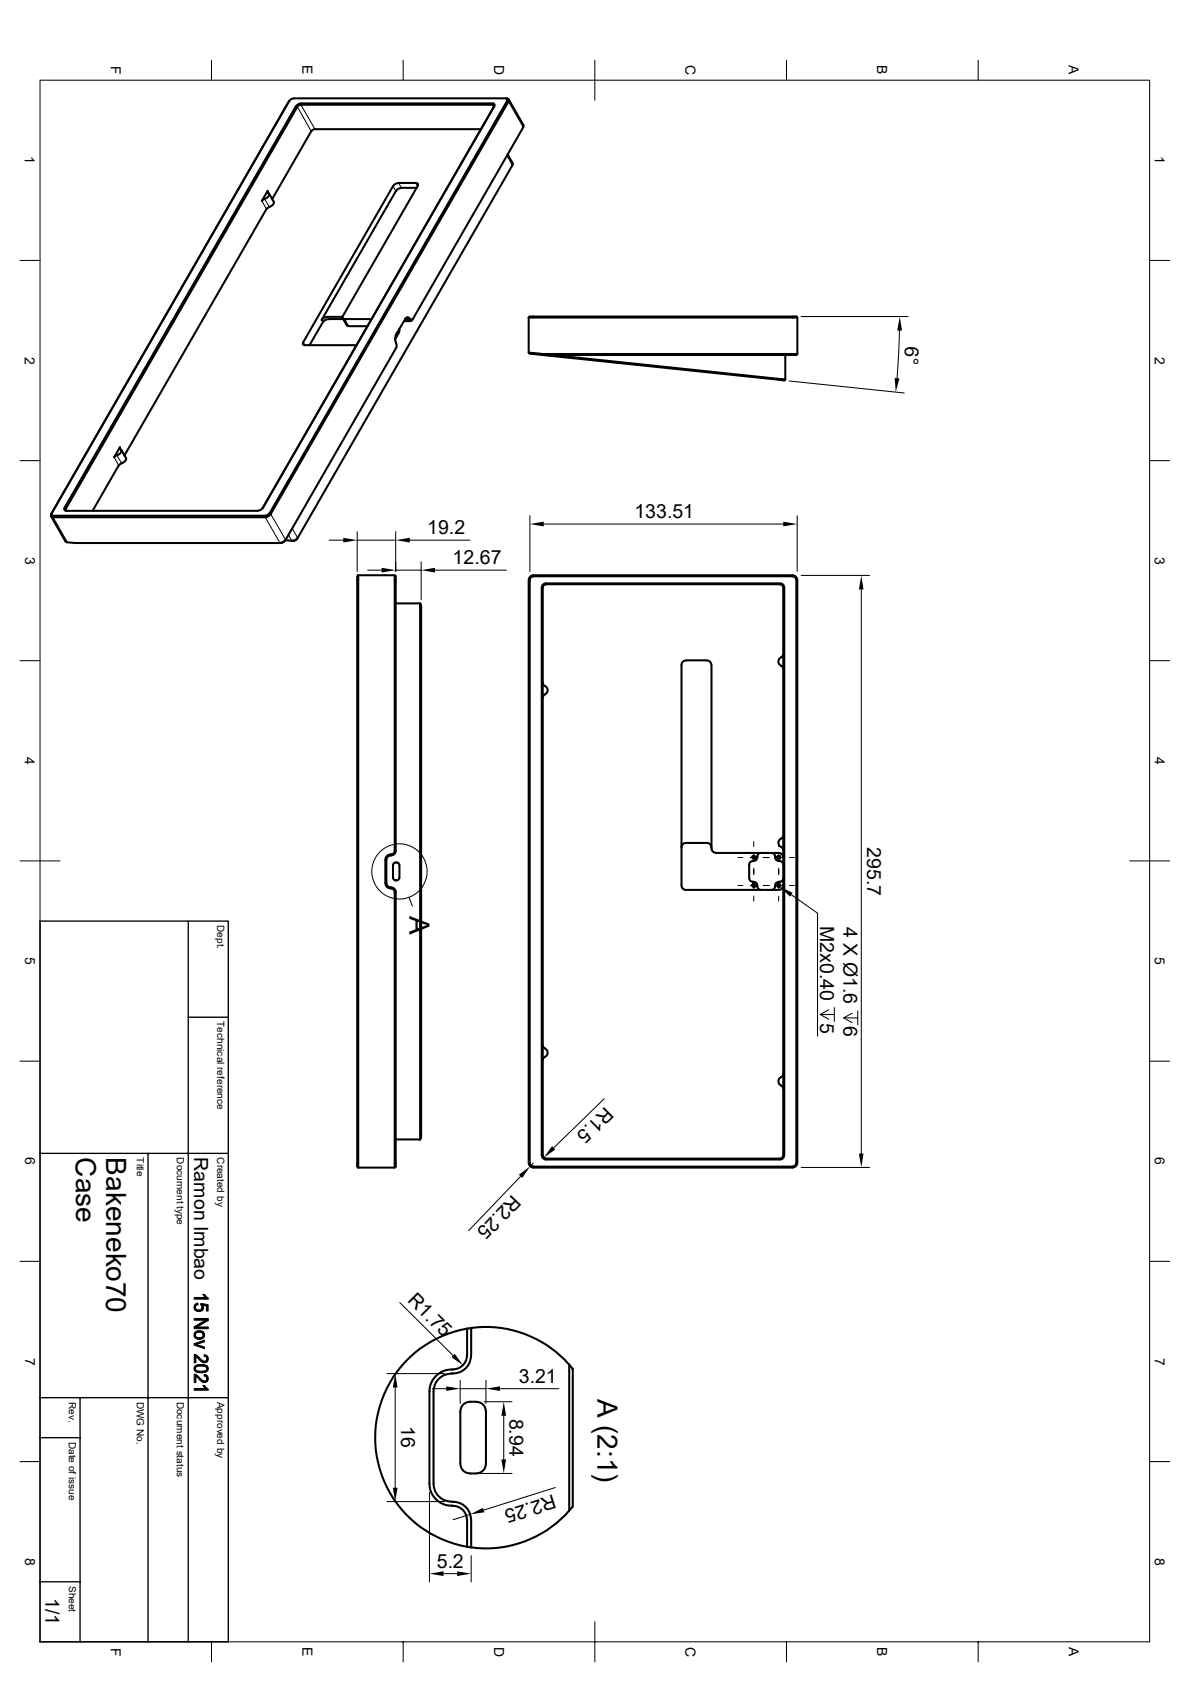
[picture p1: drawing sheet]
<svg xmlns="http://www.w3.org/2000/svg" width="297mm" height="420mm" viewBox="0 0 297 420" stroke-linecap="round" stroke-linejoin="round" font-family="sans-serif">
<g fill="none" stroke="#000" stroke-width=".51">
<path d="M72.2 25.2l-59.4 103.2M72.2 25.2l-.1 .2M72.2 25.2l.4-.4 .7-.2h53.4l.3 .2-.1 .6M73.9 26.5l-57.8 100.3v.5l.5 .2M77.7 32.8l-9.8 16.9M120.1 32.3h-41.7l-.7 .5M122.9 26.2l.4 .1-.1 .4M122.9 25.8l.5 .2v.5l-57.8 100.4-.5 .4-.7 .2M123 25.8h-47.9l-.7 .2-.5 .5M123 26.2h-48.1l-.5 .2-58 100.6v.4l.3 .2M126.2 24.6l.4 .2-.1 .4M126.6 25.2l-59.3 103"/>
<path d="M126.7 38.6l1.3 2.1-.1 .6-53.6 93.1-.8 .6h-.6M126.9 25.4l-59.3 103-.6 .5-.8 .2M127 24.8l3.6 6.4v.6M130.6 31.8l-27.7 48M66.5 52.2l-35.4 61.5M66.9 48.1l-.1-.4-1.4 2.5 .3-.3a1.6 1.6 0 0 0 1.4-1.5l-.2-.2M67.1 48.3l1.2 2.1a1.26 1.26 0 0 1-1.1 1.2M67.2 51.7l-.7 .5M68 49.7h.1M98.1 46.5l-22.4 38.9-.1 .6 .5 .2M99.5 45.7l-.8 .2-.6 .6M99.5 45.7h4.3"/>
<path d="M103.8 45.7l.5 .2-.1 .6-18.6 32.4-.1 .5 .5 .2M104 46.9h-4.1l-.9 .6-18.7 32.4M81.6 79.1h3.9M81.7 79.2l-.8 .2-.6 .5M82 79.7l-.8 .2-.6 .6M82 79.7h3.6M85.5 79.4l1 1.8 .4 .2h4.8M86 79.7h6.8M101.1 79.8l.4-.3 .5 .3M102 79.8h.1M102 79.8l.5 .3 .5-.3M102.3 79.7a.61 .61 0 0 0-.5-.5 .61 .61 0 0 0-.6 .4l-2.4 4.1a2.54 2.54 0 0 0 0 2"/>
<path d="M102.3 79.6l.4 .3 .3-.3M132 79.3l.2-.3h66.6l.2 .3zM132 79.3v8.8l.4 .2 3.1 .3M199 79.3v9.1M76.2 86.2h12.8M80.6 80.5l-3.3 5.7M98.8 85.7l.2 .4-.2 .8-27.6 48.1M99.2 83.1h.1M99.3 82.9l-.5 .9M99.7 82.2l-.1 .8-1 1.8M100.8 80.2h1.7M132 88.1h1.1"/>
<path d="M133.1 88.1l2.4 .3M133.1 88.1v.3M135.5 88.6l60.2 6.4 .3-.3-58.1-6.1M135.5 88.4h63.5l-.2 .2h-63.3zM196 88.6v6.1M29.6 116.2l-6.5 11.4M30.1 112.1l-.2-.4-1.4 2.5 .3-.3a1.6 1.6 0 0 0 1.5-1.5l-.3-.2M30.3 112.4l1.2 2a1.26 1.26 0 0 1-1.1 1.3M30.4 115.7l-.7 .5M31.1 113.7h.1M12.7 128.9l3.6 6.2 .5 .3 2.1 .2h51.2M12.8 128.4l-.1 .5 .6 .2"/>
<path d="M12.9 128.2v.4l.4 .2h52.9l.6-.2 .4-.4M13.3 129.2h52.9M16.5 127.6h47.8M71.2 135l-.5 .4-.6 .2M71.2 134.8l-.5 .5-.8 .3M71.2 134.9l1.7 .1M72.9 135h.1M74.2 134.4l-.5 .5-.7 .1M89.4 143.6h9.1M89.4 143.6l-.2 .3v147.4l.2 .2M89.4 143.6v147.9M98.8 150.7h6"/>
<path d="M104.8 150.7l.3 .3v.4v132.4v.4l-.3 .3zM133.1 143.9l-.6 .3-.3 .6v145.6l.3 .6 .6 .3h64.8l.7-.5 .2-.4-.1-145.6-.2-.6-.6-.3M133.1 143.7l-.6 .1-.4 .4-.1 .6v145.6l.1 .6 .4 .4 .6 .1h64.8l.5-.1 .4-.4 .2-.6v-145.6l-.2-.6-.4-.4-.5-.1M133.1 143.6h64.8M133.1 143.9h64.8M135.2 146.6v141.9M135.3 146.6l.1-.5 .8-.4h58.5l.5 .1 .4 .3 .1 .5M135.5 146.6v141.9M136.2 145.9l-.6 .4-.1 .3M136.2 145.9h58.5M194.7 145.9l.7 .4 .1 .3M195.5 146.6v141.9"/>
<path d="M195.7 146.6v141.9M135.5 170.6l.1 .4 .4 .2M136 173.4l-.4 .3-.1 .4M136 171.3a1.14 1.14 0 0 1 .7 1 1.14 1.14 0 0 1-.7 1.1M177.5 166l-.1-.5-.7-.5-5.5-.1-.6 .2-.4 .4-.1 .5v55.4l.5 .7 .6 .1h23.2l.5-.1 .4-.4 .2-.6M177.6 166v45.8l.1 .6 .4 .4 .6 .1 15.7 .1 .5 .1 .4 .4 .2 .6M195 166.3l.3 .2 .2 .5M195.5 163.4l-.2 .4a1.3 1.3 0 0 0-1 1.1 1.3 1.3 0 0 0 .7 1.3M98.1 216v3.2M98.1 219.2a.78 .78 0 0 0 .8 .6 .78 .78 0 0 0 .8-.6M98.7 215.4l-.4 .2-.2 .4M98.7 215.3h.4"/>
<path d="M99.1 215.4l.4 .2 .2 .4M99.7 216v3.2M170.1 211.6l.1-.6 .4-.4 .6-.1h5.5l.7 .5 .1 .6M188.1 215l-.9 .3-.2 .4v3.6a1.18 1.18 0 0 0 1.3 1 1.52 1.52 0 0 1 .8 1.4l.8 .5M189.9 213a1.05 1.05 0 0 0-.9 1.3l-.2 .4-.7 .3M192.6 213a1.05 1.05 0 0 1 .9 1.3l.2 .4 .7 .3M194.4 215l.8 .3 .3 .6M195 209.4a1.3 1.3 0 0 0-.7 1.3 1.3 1.3 0 0 0 1 1.1l.2 .4M195.5 208.7l-.2 .4-.3 .2M195.5 219.3a1.12 1.12 0 0 1-1.4 1 1.52 1.52 0 0 0-.8 1.4l-.3 .4-.4 .1M97.5 221.6l.7 .1 .4 .5 .2 .5v68.6l-.3 .2v-68.8l-.2-.6-.6-.2M97.5 221.6l-.5-.2-.5-.6-.1-6.1a1.29 1.29 0 0 1 1.6-1.2l.6-.5 .2-.5v-68.6l-.3-.3v68.9a1.23 1.23 0 0 1-1.5 .9l-.6 .6-.2 .7v5.8a1.32 1.32 0 0 0 1.5 1.3"/>
<path d="M135.5 261.1l.1 .4 .4 .2M136 263.9l-.4 .3-.1 .4M136 261.8a1.14 1.14 0 0 1 .7 1 1.14 1.14 0 0 1-.7 1.1M195 271.1l.3 .3 .2 .4M195.5 268.2l-.2 .4a1.3 1.3 0 0 0-1 1.1 1.3 1.3 0 0 0 .7 1.4M89.4 291.5h9.1M98.8 284.5h6M135.3 288.5l.3 .7 .6 .3h58.5l.5-.1 .5-.9M135.5 288.5l.2 .6 .5 .2M136.2 289.3h58.5M195.5 288.5l-.3 .6-.5 .2M116.6 331.7l-.1 6.8a3.5 3.5 0 0 1-3.4 3.4"/>
<path d="M117.6 338.5a4.5 4.5 0 0 1-4.9 4.4M117.6 331.6a27.7 27.7 0 0 1 25.3 10.2M117.6 331.6v6.9M117.6 331.6a27.6 27.6 0 0 0-24 26.9 27.6 27.6 0 0 0 23 27.7M112.7 343a4.5 4.5 0 0 0-4.5 4.5v23a4.5 4.5 0 0 0 4.5 4.4M113.1 342a5.5 5.5 0 0 0-5.9 5.5v23a5.5 5.5 0 0 0 5.9 5.5M115.6 350.7l1-.6 2.2-.1a2.46 2.46 0 0 1 2.5 2.5v12.9a2.46 2.46 0 0 1-2.5 2.5h-1.4a2.46 2.46 0 0 1-2.5-2.5v-12.9l.2-1.1zM142.1 340.7v36.5M143 341.8v34.4M112.7 375a4.5 4.5 0 0 1 4.9 4.5M113.1 376a3.5 3.5 0 0 1 3.4 3.5l.1 6.7M117.6 379.5v6.9"/>
<path d="M142.9 376.2a27.7 27.7 0 0 1-25.3 10.2M116.6 386.2l1 .2"/>
<circle cx="188.1" cy="214.1" r=".39"/>
<circle cx="194.4" cy="214.1" r=".39"/>
<circle cx="188.1" cy="221.1" r=".39"/>
<circle cx="194.4" cy="221.1" r=".39"/>
</g>
<g fill="none" stroke="#000" stroke-width=".25">
<path d="M52.8 15v5M100.6 15v5M148.5 15v10M196.3 15v5M244.1 15v5M10 20h276.9v390h-276.9zM72.2 25.2l-.1 .2M73.9 26.5l.3 .2 3.5 6.1M75.1 25.8v.4l3.5 6.1M123 25.8l.3 .9 .1-.2M126.5 38.9l1.4 2.4M126.6 25.2l.3 .2 3.7 6.4"/>
<path d="M65.4 50.2l1.1 2M66 49.7l1.2 2M66.8 47.7l1.1 2M98.1 46.5l.7 1.2M99.5 45.7l.7 1.2M103.8 45.7l.4 .8M5 65h5M80.3 79.9l.3 .6M81.6 79.1l.4 .6M86 79.7l1 1.7M102.3 79.6l-.3 .2h-1M102.3 79.7l-.3 .1h-1"/>
<path d="M200 79h26.7M286.9 65h5M75.7 85.4l.4 .8M99.2 83h.4M99.2 82.9h.1M196.9 95.1l28.8 3M224.5 82.5l-.6 11.9M5 115h5M28.5 114.2l1.1 2M29.2 113.7l1.2 2M29.9 111.7l1.2 2M286.9 115h5"/>
<path d="M12.9 128.2l-.1 .2M13.3 128.8v.4l3.5 6.2M16.1 126.8l.6 .8M65.6 126.8h.1M66.2 128.8v.4l3.7 6.4M67.3 128.2l.3 .2 3.7 6.4M72 133.6l.9 1.4M72.9 132l1.4 2.3M82.2 134.9h3.5M89.2 132.8v9.9M89.2 134.9h9.6M98.8 132.8v9.9"/>
<path d="M102.3 134.9h15M132.2 128.8v13.9M135.7 130.9h59.8M199 128.8v13.9M91.8 142.4h3.4M98.8 142.4h6.3M105.1 140.3v9.4M108.6 142.4h17.8M200 143.7h17M215 147.2v140.8M5 165h5M286.9 165h5"/>
<path d="M5 215h10M184.2 214.1h1.2M187.2 214.1h1.8M187.6 214a.52 .52 0 0 1 .6-.4 .52 .52 0 0 1 .4 .6 .52 .52 0 0 1-.6 .4M188.1 210.2v1.2M188.1 213.2v1.8M188.1 216.8v1.6M190.5 214.1h1.5M193.5 214.1h1.7M193.8 214a.52 .52 0 0 1 .6-.4 .52 .52 0 0 1 .5 .6 .52 .52 0 0 1-.6 .4M194.4 210.2v1.2M194.4 213.2v1.8"/>
<path d="M194.4 216.8v1.6M197.1 214.1h1.1M281.9 215h10M102.1 224.1l.8 2.2M184.2 221.1h1.2M187.2 221.1h1.8M187.6 221a.52 .52 0 0 1 .6-.4 .52 .52 0 0 1 .4 .6 .52 .52 0 0 1-.6 .4M188.1 220.2v1.8M188.1 223.8v1.2M190.5 221.1h1.5M193.5 221.1h1.7M193.8 221a.52 .52 0 0 1 .6-.4 .52 .52 0 0 1 .5 .6 .52 .52 0 0 1-.6 .4"/>
<path d="M194.4 220.2v1.8M194.4 223.8v1.2M197.1 221.1h1.1M197.5 223.4l6.5 4.6v30.7M204.7 253.3l2.1 1.2M206.8 252.1l-2.1 1.2h3.5M208.2 251.6v3.5M210.6 254.2l2.1 1.2M212.7 253l-2.1 1.2h3.5M214.1 252.4v3.5M5 265h5M150.8 274.4l-12.6 12.2"/>
<path d="M286.9 265h5M129.9 293.8l-12.9 13.5M133.1 290.4l-.8 .8M200 291.5h17M5 315h5M286.9 315h5M99.8 325.2l13.3 13.3M96.6 343h14.4M98.6 346.5v25M107.9 346.8h3.5M114.9 344.6v5.8M114.9 346.8h6.4"/>
<path d="M120.9 350h6.9M121.3 344.6v5.8M124.8 346.8h14.7M125.7 353.5v10.9M5 365h5M96.6 374.9h14.4M107.2 372.6v22.4M117.4 378.1l-4.3 1.4M119.5 367.9h8.3M138.6 371.4l-17.9 5.7M286.9 365h5M110.7 392.9h3.4"/>
<path d="M117.6 388.5v6.5M52.8 410v5M100.6 410v5M148.5 405v10M196.3 410v5M244.1 410v5"/>
<circle cx="99.7" cy="217.6" r="6.9"/>
</g>
<circle cx="72.1" cy="25.4" r=".25" fill="#000"/>
<path d="M10 230h47v180h-47zM47 230v180M47 254h10M10 288h47M37 288v122M10 359h10M10 349h47M20 349v61M10 395h10" fill="none" stroke="#000" stroke-width=".34"/>
<g fill="#000" stroke="#000" stroke-width=".25">
<path d="M48.7 325.6l.7-.2v.4l-.6 .3v1.1a1.12 1.12 0 0 1-.1-1.6z" fill-rule="evenodd"/>
<path d="M48.8 326.4a.84 .84 0 0 0 .8 .7 .84 .84 0 0 0 .8-.7l.1 .8a1.36 1.36 0 0 1-1.7 0z" fill-rule="evenodd"/>
<path d="M48.8 332.6l.6-.3 1.1 .1 .2 .2v.7a1.04 1.04 0 0 0-1-.6 1.04 1.04 0 0 0-.9 .6z" fill-rule="evenodd"/>
<path d="M50.6 325.9a.93 .93 0 0 1-.1 1.3z" fill-rule="evenodd"/>
<path d="M48.5 335.5l2.5 .8v.5l-2.5-.9z" fill-rule="evenodd"/>
<path d="M48.5 335.5l2.5-.9v.5l-2 .6z" fill-rule="evenodd"/>
<path d="M48.7 332.6l.1 .7a1.04 1.04 0 0 0 .9 .7 1.04 1.04 0 0 0 1-.7v-.7a1.15 1.15 0 0 1 .1 1.5 1.15 1.15 0 0 1-1.4 .3 1.05 1.05 0 0 1-.9-.7 1.05 1.05 0 0 1 .2-1.1z" fill-rule="evenodd"/>
<path d="M50.7 323.2h.4l.2 .3-.1 .5z" fill-rule="evenodd"/>
<path d="M50.1 325.5l1.8 .3v1.6h-.4v-1.3l-.9-.2-.1 1.3-.1-.9-.3-.5z" fill-rule="evenodd"/>
<path d="M48.5 331.3h3.5v.5h-3.5z" fill-rule="evenodd"/>
<path d="M48.5 329.2h3.5v.5l-3.5-.1z" fill-rule="evenodd"/>
<path d="M48.5 331.3l2.7-1.7 .8 .1-2.8 1.6z" fill-rule="evenodd"/>
<path d="M48.5 324h2.7l.1-.5 .7 .6v.3h-3.5z" fill-rule="evenodd"/>
<path d="M51 338.2a1.04 1.04 0 0 1 .9 .7 1.04 1.04 0 0 1-.3 1.2v-1.2l-.7-.2z" fill-rule="evenodd"/>
<path d="M50.7 345.9h.4l.2 .3-.1 .5z" fill-rule="evenodd"/>
<path d="M48.5 338.2l.6 .2 1 .9a.83 .83 0 0 0 .8 .6 .83 .83 0 0 0 .7-.6v.8a1.86 1.86 0 0 1-2.3-1l-.4-.4v1.6h-.4z" fill-rule="evenodd"/>
<path d="M48.7 341l.7-.3h1.5l.7 .3v.7a1.77 1.77 0 0 0-2.1-.5l-.5 .1-.2 .5z" fill-rule="evenodd"/>
<path d="M48.5 343.1l.7 .3 .9 .9a.82 .82 0 0 0 .8 .5 .82 .82 0 0 0 .7-.6v.8a1.8 1.8 0 0 1-2.3-1l-.4-.3v1.5h-.4z" fill-rule="evenodd"/>
<path d="M48.6 341.2l.1-.2 .1 .8a1.68 1.68 0 0 0 2 .5l.8-.3v-1a1.05 1.05 0 0 1 .2 1.3 1.05 1.05 0 0 1-1.2 .5l-1.1-.1a.99 .99 0 0 1-1-.5 .99 .99 0 0 1 .1-1z" fill-rule="evenodd"/>
<path d="M51 343.2a1.04 1.04 0 0 1 .9 .7 1.04 1.04 0 0 1-.3 1.1v-1.1l-.7-.3z" fill-rule="evenodd"/>
<path d="M48.5 346.7h2.7l.1-.5 .7 .6v.3h-3.5z" fill-rule="evenodd"/>
</g>
<g fill="#000">
<path d="M224.6 79l.5 3.5h-1.2zM223.3 94.4l1.2 .1-.9 3.4zM85.7 134.3l3.5 .6-3.5 .6zM98.8 134.9l3.5-.6v1.2zM132.2 130.9l3.5-.6v1.1zM195.5 130.3l3.5 .6-3.5 .5zM95.2 141.8l3.6 .6-3.6 .6zM105.1 142.4l3.5-.6v1.2zM215 143.7l.5 3.5h-1.1zM194.6 221.4l3.2 1.5-.6 1zM129.5 293.3l2.8-2.1-2 2.9zM137.8 286.2l.8 .8-2.9 2.1z"/>
<path d="M214.4 288h1.1l-.5 3.5zM113.5 338l2.1 2.9-2.9-2zM98.6 343l.6 3.5h-1.2zM111.4 346.2l3.5 .6-3.5 .5zM121.3 346.8l3.5-.6v1.1zM125.7 350l.6 3.5h-1.2zM98 371.5h1.2l-.6 3.4zM117.4 378.1l3.1-1.6 .4 1.1zM125.1 364.4h1.2l-.6 3.5zM107.2 392.9l3.5-.6v1.2zM114.1 392.3l3.5 .6-3.5 .6z"/>
</g>
<g font-size="7">
<text x="102.2" y="228.8" transform="rotate(90 102.2 228.8)">A</text>
<text x="19" y="289" transform="rotate(90 19 289)">Case</text>
<text x="26.5" y="289" transform="rotate(90 26.5 289)">Bakeneko70</text>
<text x="149.1" y="349.2" transform="rotate(90 149.1 349.2)">A (2:1)</text>
</g>
<g font-size="4.9">
<text x="225.9" y="86.3" transform="rotate(93 225.9 86.3)">6°</text>
<text x="158.3" y="129.4">133.51</text>
<text x="106.6" y="133.4">19.2</text>
<text x="112.9" y="140.9">12.67</text>
<text x="216.4" y="211.5" transform="rotate(90 216.4 211.5)">295.7</text>
<text x="204.7" y="231.1" transform="rotate(90 204.7 231.1)">M2x0.40</text>
<text x="210.6" y="231.4" transform="rotate(90 210.6 231.4)">4 X Ø1.6</text>
<text x="204.7" y="255.4" transform="rotate(90 204.7 255.4)">5</text>
<text x="210.6" y="256.2" transform="rotate(90 210.6 256.2)">6</text>
<text x="151" y="276.1" transform="rotate(136 151 276.1)">R1.5</text>
<text x="48.5" y="289" transform="rotate(90 48.5 289)">Ramon Imbao</text>
<text x="127.8" y="298" transform="rotate(134 127.8 298)">R2.25</text>
<text x="101.5" y="324.9" transform="rotate(45 101.5 324.9)">R1.75</text>
<text x="129.5" y="345.3">3.21</text>
<text x="100.1" y="356.1" transform="rotate(90 100.1 356.1)">16</text>
<text x="127.2" y="354.2" transform="rotate(90 127.2 354.2)">8.94</text>
<text x="138.1" y="373.1" transform="rotate(162 138.1 373.1)">R2.25</text>
<text x="109" y="391.5">5.2</text>
<text x="11.3" y="399.1" transform="rotate(90 11.3 399.1)">1/1</text>
</g>
<g font-size="3.5">
<text x="27.6" y="16.4" transform="rotate(90 27.6 16.4)">F</text>
<text x="75.5" y="16.3" transform="rotate(90 75.5 16.3)">E</text>
<text x="123.3" y="16.3" transform="rotate(90 123.3 16.3)">D</text>
<text x="171.1" y="16.3" transform="rotate(90 171.1 16.3)">C</text>
<text x="218.9" y="16.3" transform="rotate(90 218.9 16.3)">B</text>
<text x="266.8" y="16.3" transform="rotate(90 266.8 16.3)">A</text>
<text x="6.2" y="39" transform="rotate(90 6.2 39)">1</text>
<text x="288.2" y="39" transform="rotate(90 288.2 39)">1</text>
<text x="6.2" y="89" transform="rotate(90 6.2 89)">2</text>
<text x="288.2" y="89" transform="rotate(90 288.2 89)">2</text>
<text x="6.3" y="139" transform="rotate(90 6.3 139)">3</text>
<text x="288.2" y="139" transform="rotate(90 288.2 139)">3</text>
<text x="6.2" y="189" transform="rotate(90 6.2 189)">4</text>
<text x="288.2" y="189" transform="rotate(90 288.2 189)">4</text>
<text x="6.3" y="239" transform="rotate(90 6.3 239)">5</text>
<text x="288.2" y="239" transform="rotate(90 288.2 239)">5</text>
<text x="6.3" y="289" transform="rotate(90 6.3 289)">6</text>
<text x="288.2" y="289" transform="rotate(90 288.2 289)">6</text>
<text x="6.3" y="339" transform="rotate(90 6.3 339)">7</text>
<text x="288.2" y="339" transform="rotate(90 288.2 339)">7</text>
<text x="6.3" y="389" transform="rotate(90 6.3 389)">8</text>
<text x="288.2" y="389" transform="rotate(90 288.2 389)">8</text>
<text x="27.6" y="411.4" transform="rotate(90 27.6 411.4)">F</text>
<text x="75.5" y="411.3" transform="rotate(90 75.5 411.3)">E</text>
<text x="123.3" y="411.2" transform="rotate(90 123.3 411.2)">D</text>
<text x="171.1" y="411.2" transform="rotate(90 171.1 411.2)">C</text>
<text x="218.9" y="411.3" transform="rotate(90 218.9 411.3)">B</text>
<text x="266.8" y="411.3" transform="rotate(90 266.8 411.3)">A</text>
</g>
<g font-size="2.5">
<text x="54.2" y="231" transform="rotate(90 54.2 231)">Dept.</text>
<text x="54.2" y="255" transform="rotate(90 54.2 255)">Technical reference</text>
<text x="34.2" y="289" transform="rotate(90 34.2 289)">Title</text>
<text x="44.2" y="289" transform="rotate(90 44.2 289)">Document type</text>
<text x="54.2" y="289" transform="rotate(90 54.2 289)">Created by</text>
<text x="17.2" y="350" transform="rotate(90 17.2 350)">Rev.</text>
<text x="34.2" y="350" transform="rotate(90 34.2 350)">DWG No.</text>
<text x="44.2" y="350" transform="rotate(90 44.2 350)">Document status</text>
<text x="54.2" y="350" transform="rotate(90 54.2 350)">Approved by</text>
<text x="17.2" y="360" transform="rotate(90 17.2 360)">Date of issue</text>
<text x="17.2" y="396" transform="rotate(90 17.2 396)">Sheet</text>
</g>
</svg>
